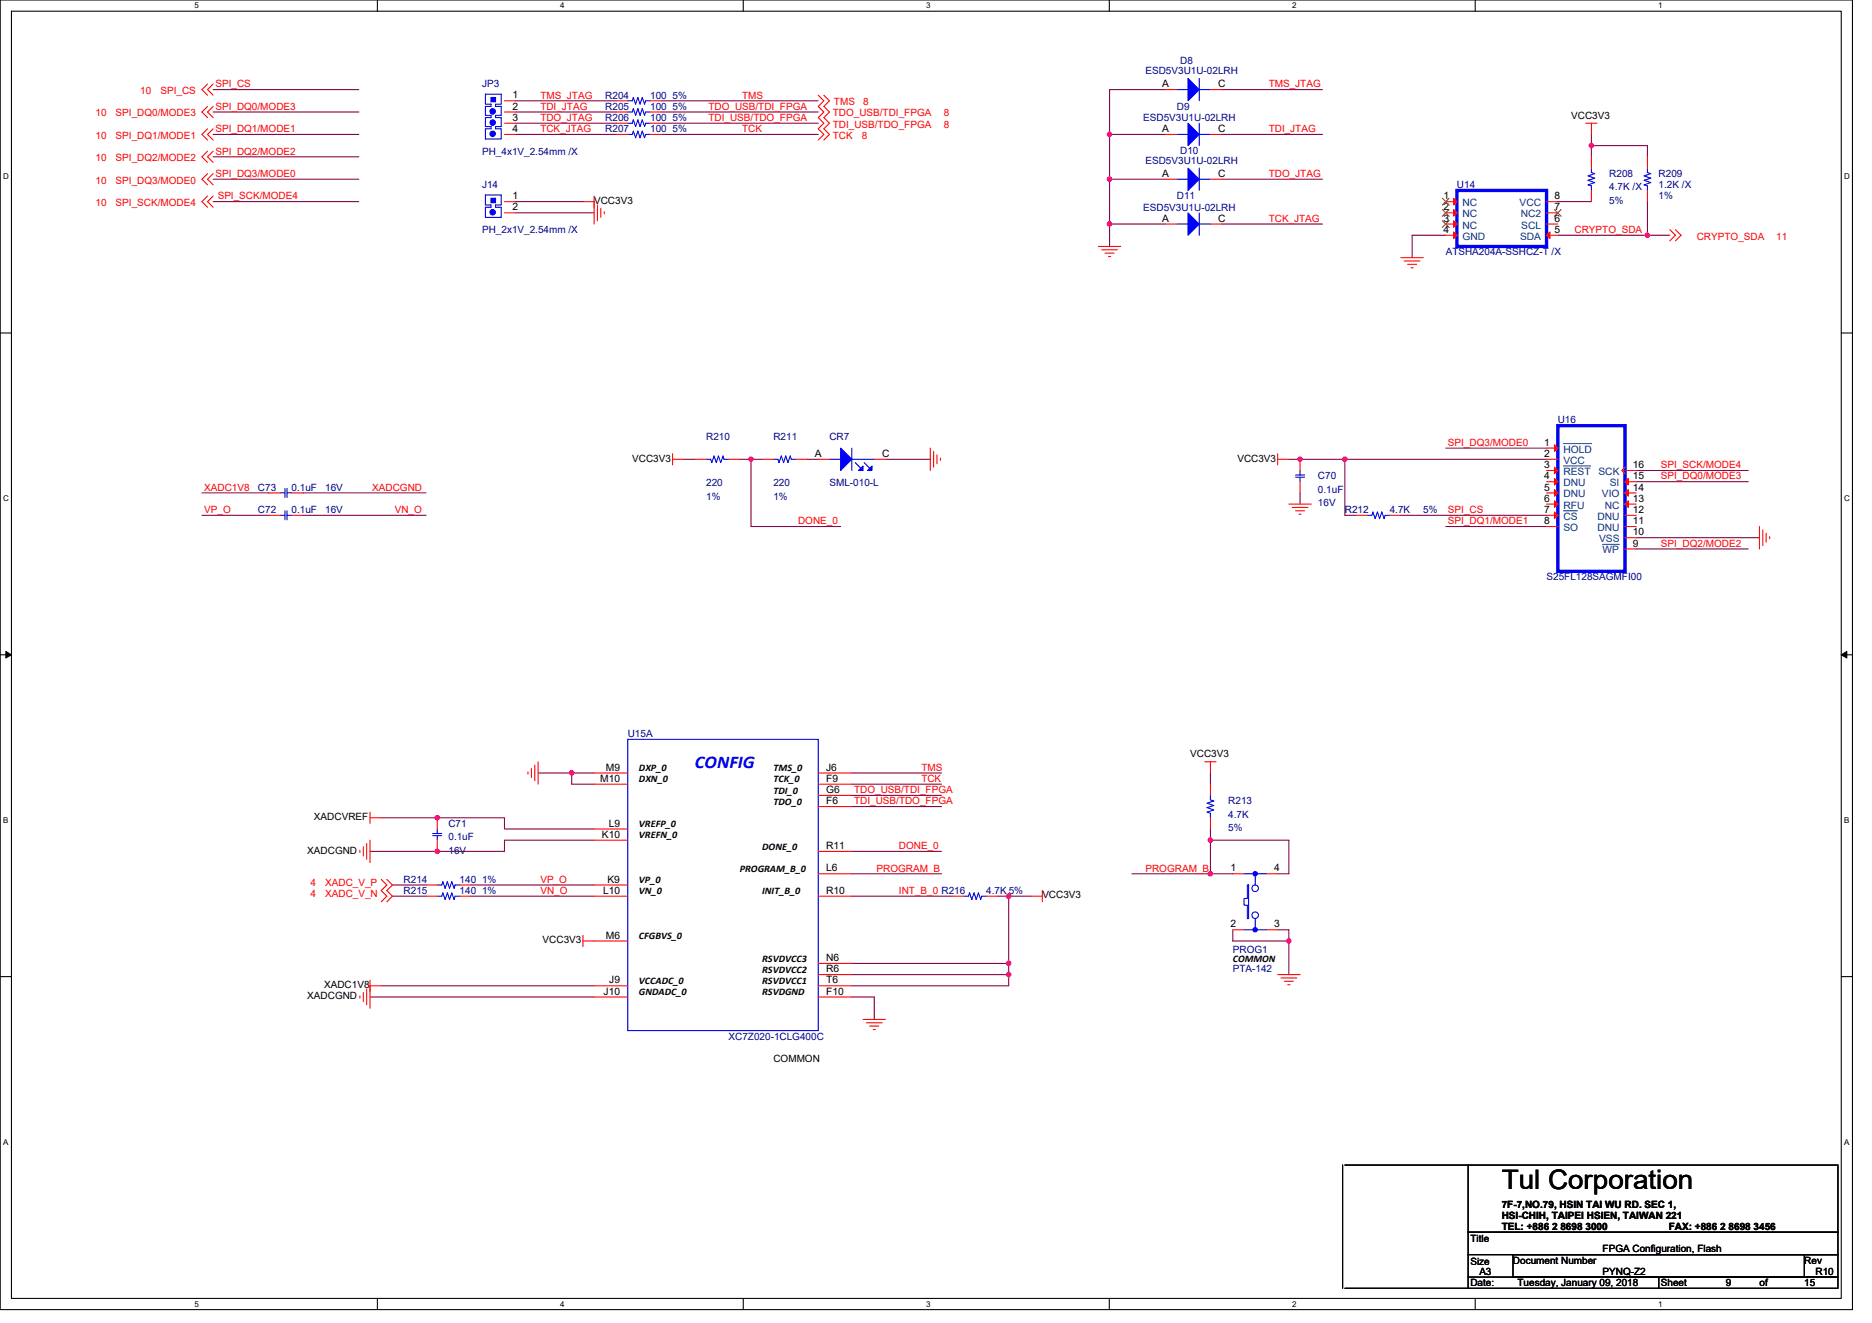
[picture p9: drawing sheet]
<svg xmlns="http://www.w3.org/2000/svg" width="297mm" height="210mm" viewBox="0 0 297 210" stroke-linecap="round" stroke-linejoin="round" font-family="sans-serif">
<path d="M0 0h293.9v207.9h-293.9zM1.8 1.8h290.4v204.3h-290.4z" fill="none" stroke="#000" stroke-width=".17"/>
<g fill="#fff">
<path d="M30.8 .2h.7v1.4h-.7z"/>
<path d="M30.8 206.3h.7v1.4h-.7z"/>
</g>
<path d="M59.9 0v1.8M59.9 206.1v1.8" fill="none" stroke="#000" stroke-width=".17"/>
<g fill="#fff">
<path d="M88.9 .2h.7v1.4h-.7z"/>
<path d="M88.9 206.3h.7v1.4h-.7z"/>
</g>
<path d="M117.9 0v1.8M117.9 206.1v1.8" fill="none" stroke="#000" stroke-width=".17"/>
<g fill="#fff">
<path d="M147 .2h.7v1.4h-.7z"/>
<path d="M147 206.3h.7v1.4h-.7z"/>
</g>
<path d="M176 0v1.8M176 206.1v1.8" fill="none" stroke="#000" stroke-width=".17"/>
<g fill="#fff">
<path d="M205 .2h.7v1.4h-.7z"/>
<path d="M205 206.3h.7v1.4h-.7z"/>
</g>
<path d="M234.1 0v1.8M234.1 206.1v1.8" fill="none" stroke="#000" stroke-width=".17"/>
<g fill="#fff">
<path d="M263.1 .2h.7v1.4h-.7z"/>
<path d="M263.1 206.3h.7v1.4h-.7z"/>
<path d="M.5 27.3h.9v1.4h-.9z"/>
<path d="M292.6 27.3h.9v1.4h-.9z"/>
<path d="M.5 78.4h.9v1.4h-.9z"/>
<path d="M292.6 78.4h.9v1.4h-.9z"/>
</g>
<path d="M0 52.9h1.8M292.2 52.9h1.7" fill="none" stroke="#000" stroke-width=".17"/>
<g fill="#fff">
<path d="M.5 129.5h.8v1.4h-.8z"/>
<path d="M292.6 129.5h.9v1.4h-.9z"/>
</g>
<path d="M0 103.9h1.8M292.2 103.9h1.7" fill="none" stroke="#000" stroke-width=".17"/>
<path d="M.9 103.4l.9 .5-.9 .5zM292.2 103.9l.8-.5v1z" fill="#000" stroke="#000" stroke-width=".16"/>
<g fill="#fff">
<path d="M.5 180.5h.8v1.4h-.8z"/>
<path d="M292.6 180.5h.9v1.4h-.9z"/>
</g>
<path d="M0 155h1.8M292.2 155h1.7M213 184.9v19.6M213.4 184.9h19.6M233 184.9h58.6v10.7h-58.6zM233 195.6h58.6v3.5h-58.6zM233 199.1v3.6M240.1 199.1h51.5v3.6h-51.5zM286.3 199.1v3.6M213.4 204.5h19.6M233 202.7h30.2v1.8h-30.2zM263.2 202.7h28.4v1.8h-28.4z" fill="none" stroke="#000" stroke-width=".17"/>
<g fill="none" stroke="#800040" stroke-width=".17">
<path d="M33.8 14.2h23.1M33.8 17.8h23.1M81.8 17.8h16M81.8 16h16M81.8 19.6h16M104.9 17.8h24.9M104.9 16h24.9M104.9 19.6h24.9M185 14.2h-8.9v7.1h8.9M193.8 14.2h16M33.8 21.3h23.1M33.8 24.9h23.1"/>
<path d="M33.8 28.4h23.1M33.8 32h23.1M81.8 21.3h16M81.8 32h10.7M81.8 33.8h12.5M104.9 21.3h24.9M176.1 21.3v7.1M176.1 35.6v3.5M176.1 28.4v7.2M176.1 35.6h8.9M176.1 28.4h8.9M193.8 21.3h16"/>
<path d="M193.8 35.6h16M193.8 28.4h16M229.4 37.3h-5.3v3.6M247.2 32h5.3M247.2 37.3h14.2M252.5 21.3v3.6M252.5 23.1h8.9v1.8M261.4 37.3h3.6M261.4 32v5.3M32 78.2h10.7M48 78.2h19.6M108.5 72.9h1.8"/>
<path d="M117.4 72.9h1.8M119.2 72.9h1.7M119.2 72.9v10.7h14.2M128.1 72.9h1.7M140.5 72.9h7.1M206.3 78.2v1.8M213.4 72.9h32M213.4 72.9h-8.9M213.4 72.9v8.9h1.8M229.4 71.1h16M259.6 76.5h17.8M259.6 74.7h17.8"/>
<path d="M32 81.8h10.7M48 81.8h19.6M222.3 81.8h23.1M229.4 83.6h16M259.6 85.3h19.6M259.6 87.1h17.8M60.5 129.8h19.5v1.8h14.3M85.4 122.7h5.3M90.7 122.7h3.6M90.7 122.7v1.8h3.6M94.3 133.3h-14.3v1.8h-21.3M135.2 126.2h14.2"/>
<path d="M135.2 135.1h14.2M135.2 138.7h14.2M135.2 122.7h14.2M135.2 124.5h14.2M135.2 128h14.2M179.6 138.7h12.5M192.1 122.7v1.8M192.1 133.3v5.4h3.5M192.1 133.3h12.4v5.4h-1.8M192.1 131.6v1.7M58.7 158.2h35.6M60.5 156.5h33.8"/>
<path d="M62.3 140.5h5.3M62.3 142.2h5.3M74.7 142.2h19.6M74.7 140.5h19.6M135.2 142.2h16M135.2 158.2h3.5v3.6M135.2 152.9h24.9M135.2 154.7h24.9M158.3 142.2h1.8M160.1 142.2h3.5M160.1 142.2v10.7M160.1 152.9v1.8"/>
<path d="M160.1 154.7v1.8h-24.9M195.6 147.6v1.8h8.9M202.7 147.6h1.8v1.8M204.5 149.4v5.3"/>
</g>
<g fill="#f0f" stroke="#f0f" stroke-width=".17">
<circle cx="90.7" cy="122.7" r=".35"/>
<circle cx="69.4" cy="129.8" r=".35"/>
<circle cx="69.4" cy="135.1" r=".35"/>
<circle cx="176" cy="35.5" r=".35"/>
<circle cx="176" cy="28.4" r=".35"/>
<circle cx="176" cy="21.3" r=".35"/>
<circle cx="119.2" cy="72.9" r=".35"/>
<circle cx="160" cy="152.9" r=".35"/>
<circle cx="160" cy="142.2" r=".35"/>
<circle cx="160" cy="154.7" r=".35"/>
<circle cx="192.1" cy="138.7" r=".35"/>
<circle cx="192.1" cy="133.3" r=".35"/>
<circle cx="204.5" cy="149.3" r=".35"/>
<circle cx="206.3" cy="72.9" r=".35"/>
<circle cx="261.4" cy="37.3" r=".35"/>
<circle cx="252.5" cy="23.1" r=".35"/>
<circle cx="213.4" cy="72.9" r=".35"/>
</g>
<g fill="none" stroke="#f00" stroke-width=".17">
<path d="M32.9 13.3l-.9 .9 .9 .9M32.9 16.9l-.9 .9 .9 .9M33.8 13.3l-.9 .9 .9 .9M33.8 16.9l-.9 .9 .9 .9M80 16h1.8M80 19.6h1.8M80 17.8h1.8M97.8 19.6h1.8M97.8 16h1.8M97.8 17.8h1.8M103.2 19.6h1.7M103.2 16h1.7"/>
<path d="M103.2 17.8h1.7M129.8 15.1l.9 .9-.9 .9 .9 .9-.9 .9 .9 .9-.9 .8 .9 .9-.9 .9M130.7 15.1l.9 .9-.9 .9 .9 .9-.9 .9 .9 .9-.9 .8 .9 .9-.9 .9M185 14.2h1.7M192.1 14.2h1.7M251.6 19.6h1.8M252.5 19.6v1.7M32.9 31.1l-.9 .9 .9 .9M32.9 20.4l-.9 .9 .9 .9M32.9 24l-.9 .9 .9 .9M32.9 27.6l-.9 .8 .9 .9M33.8 31.1l-.9 .9 .9 .9"/>
<path d="M33.8 20.4l-.9 .9 .9 .9M33.8 24l-.9 .9 .9 .9M33.8 27.6l-.9 .8 .9 .9M80 21.3h1.8M80 32h1.8M80 33.8h1.8M92.5 32h1.8v3.6M94.3 31.1v1.8M94.8 32.5v2.5M95.3 33.1v1.4M95.9 33.6v.4M97.8 21.3h1.8"/>
<path d="M103.2 21.3h1.7M174.3 39.1h3.5M174.8 39.6h2.5M185 28.4h1.7M185 35.6h1.7M185 21.3h1.7M192.1 28.4h1.7M192.1 35.6h1.7M192.1 21.3h1.7M229.4 35.6h1.8M229.4 37.3h1.8M229.4 33.8h1.8"/>
<path d="M229.4 32h1.8M245.4 37.3h1.8M245.4 33.8h1.8M245.4 32h1.8M245.4 35.6h1.8M252.5 24.9v1.8M252.5 30.2v1.8M261.4 24.9v1.8M261.4 30.2v1.8M265 36.4l.8 .9-.8 .9M265.8 36.4l.9 .9-.9 .9M175.3 40.2h1.5"/>
<path d="M175.9 40.7h.3M222.3 40.9h3.5M222.8 41.4h2.5M223.3 42h1.5M223.9 42.5h.3M42.7 78.2h1.8M46.3 78.2h1.7M106.7 72.9h1.8M106.7 72v1.8M110.3 72.9h1.8M115.6 72.9h1.8M120.9 72.9h1.8"/>
<path d="M126.3 72.9h1.8M129.8 72.9h1.8M138.7 72.9h1.8M147.6 71.1v3.6M148.1 71.6v2.5M148.7 72.2v1.4M149.2 72.7v.4M202.7 72.9h1.8M202.7 72v1.8M206.3 72.9v1.8M206.3 76.5v1.7M245.4 71.1h1.8"/>
<path d="M245.4 72.9h1.8M245.4 78.2h1.8M245.4 74.7h1.8M245.4 76.5h1.8M257.8 78.2h1.8M257.8 76.5h1.8M257.8 74.1l-.5 .6 .5 .5M257.8 74.7h1.8M42.7 81.8h1.8M46.3 81.8h1.7M204.5 80h3.6M205 80.5h2.5"/>
<path d="M205.6 81.1h1.4M206.1 81.6h.4M215.2 81.8h1.8M220.5 81.8h1.8M245.4 80h1.8M245.4 81.8h1.8M245.4 83.6h1.8M257.8 87.1h1.8M257.8 85.3h1.8M257.8 83.6h1.8M257.8 81.8h1.8M257.8 80h1.8"/>
<path d="M279.2 83.6v3.5M279.7 84.1v2.5M280.2 84.6v1.5M280.8 85.2v.3M57.1 135v.3M57.7 134.4v1.4M58.2 133.9v2.5M58.7 129.8h1.8M58.7 128.9v1.8M58.7 133.3v3.6M60.5 139.6l.9 .9-.9 .9 .9 .8-.9 .9M61.4 139.6l.9 .9-.9 .9 .9 .8-.9 .9"/>
<path d="M69.4 133.3v1.8M69.4 129.8v1.8M83.8 122.5v.4M84.3 122v1.4M84.9 121.4v2.5M85.4 120.9v3.6M94.3 122.7h5.3M94.3 124.5h5.3M94.3 131.6h5.3M94.3 133.3h5.3M129.8 122.7h5.4M129.8 124.5h5.4"/>
<path d="M129.8 126.2h5.4M129.8 128h5.4M129.8 135.1h5.4M129.8 138.7h5.4M191.2 120.9h1.8M192.1 124.5v1.7M192.1 129.8v1.8M192.1 120.9v1.8M195.6 138.7h1.8M201 138.7h1.7M57.1 158.1v.3M57.7 157.5v1.5"/>
<path d="M58.2 157v2.5M58.7 155.6v1.8M60.5 156.5h-1.8v3.5M67.6 142.2h1.8M67.6 140.5h1.8M72.9 142.2h1.8M72.9 140.5h1.8M92.5 149.4h7.1M92.5 148.5v1.7M94.3 140.5h5.3M94.3 142.2h5.3M94.3 156.5h5.3"/>
<path d="M94.3 158.2h5.3M129.8 142.2h5.4M129.8 156.5h5.4M129.8 154.7h5.4M129.8 152.9h5.4M129.8 158.2h5.4M151.2 142.2h1.7M156.5 142.2h1.8M163.6 142.2h1.8M165.4 141.4v1.7M195.6 147.6h1.8M201 147.6h1.7"/>
<path d="M202.7 154.7h3.6M203.3 155.2h2.5M203.8 155.7h1.4M204.3 156.3h.4M136.9 161.8h3.6M137.5 162.3h2.5M138 162.9h1.4M138.6 163.4h.3"/>
</g>
<g fill="none" stroke="#00f" stroke-width=".17">
<path d="M77 14.9h2.5v1.6h-.9v.4h.9v1.4h-.9v.4h.9v1.4h-.9v.3h.9v1.7h-2.5v-1.7h.9v-.3h-.9v-1.4h.9v-.4h-.9v-1.4h.9v-.4h-.9zM99.6 19.6h.7l.2-.6 .4 1.1 .3-1.1 .4 1.1 .3-1.1 .4 1.1 .1-.5h.8M99.6 16h.7l.2-.5 .4 1 .3-1 .4 1 .3-1 .4 1 .1-.5h.8M99.6 17.8h.7l.2-.5 .4 1 .3-1 .4 1 .3-1 .4 1 .1-.5h.8M186.7 14.2h1.8M190.3 14.2h1.8M190.3 12.4v3.6M190.3 19.6v3.5M77 30.9h2.5v1.6h-.9v.4h.9v1.6h-2.5v-1.6h.9v-.4h-.9zM99.6 21.3h.7l.2-.5 .4 1.1 .3-1.1 .4 1.1 .3-1.1 .4 1.1 .1-.6h.8M186.7 28.4h1.8M186.7 35.6h1.8"/>
<path d="M186.7 21.3h1.8M190.3 28.4h1.8M190.3 26.7v3.5M190.3 35.6h1.8M190.3 33.8v3.5M190.3 21.3h1.8M252.5 26.7v.7l.5 .2-1 .3 1 .4-1 .3 1 .4-1 .3 .5 .2v.7M261.4 26.7v.7l.5 .2-1 .3 1 .4-1 .3 1 .4-1 .3 .5 .2v.7M44.5 78.2h.7M45.2 77.5v1.5M45.5 78.2h.8M45.5 77.5v1.5"/>
<path d="M112.1 72.9h.7l.1 .5 .4-1 .4 1 .3-1 .4 1 .3-1 .2 .5h.7M122.7 72.9h.7l.2 .5 .4-1 .3 1 .4-1 .3 1 .4-1 .2 .5h.7M131.6 72.9h1.8M135.2 71.1v3.6M135.2 72.9h3.5M135.7 73.4l.9 .9M137.1 73.4l.9 .9M205.6 75.4h1.4M205.6 75.7h1.4M206.3 74.7v.7M206.3 75.7v.8M44.5 81.8h.7"/>
<path d="M45.2 81.1v1.4M45.5 81.8h.8M45.5 81.1v1.4M217 81.8h.7l.1-.5 .4 1 .4-1 .3 1 .4-1 .3 1 .2-.5h.7M99.6 117.3h30.2v46.3h-30.2zM68.7 132.6h1.4M68.7 132.3h1.4M69.4 132.6v.7M69.4 131.6v.7M192.1 126.2v.8l.5 .1-1.1 .4 1.1 .3-1.1 .4 1.1 .3-1.1 .4 .6 .2v.7M197.4 138.7h3.6M199.2 138.7v1.8"/>
<path d="M69.4 142.2h.7l.2-.5 .3 1.1 .4-1.1 .3 1.1 .4-1.1 .3 1.1 .2-.6h.7M69.4 140.5h.7l.2-.6 .3 1.1 .4-1.1 .3 1.1 .4-1.1 .3 1.1 .2-.5h.7M152.9 142.2h.8l.1-.5 .4 1.1 .4-1.1 .3 1.1 .4-1.1 .3 1.1 .2-.6h.7M197.4 147.6h3.6M197.9 140.5h.2v5.3h-.2v-2.1h-.5v-1.1h.5zM199.2 145.8v1.8"/>
<circle cx="199.2" cy="145.3" r=".52"/>
<circle cx="199.2" cy="141" r=".52"/>
</g>
<g fill="#00f" stroke="#00f" stroke-width=".17">
<path d="M188.5 26.7l1.8 1.7-1.8 1.8z" fill-rule="evenodd"/>
<path d="M188.5 33.8l1.8 1.8-1.8 1.7z" fill-rule="evenodd"/>
<path d="M77.9 15.5v.7h.7v-.7z" fill-rule="evenodd"/>
<path d="M77.9 31.5v.7h.7v-.7z" fill-rule="evenodd"/>
<path d="M133.4 71.1l1.8 1.8-1.8 1.8z" fill-rule="evenodd"/>
<path d="M136.9 74v.7h-.7z" fill-rule="evenodd"/>
<path d="M138.4 74v.7h-.7z" fill-rule="evenodd"/>
<path d="M188.5 12.4l1.8 1.8-1.8 1.8z" fill-rule="evenodd"/>
<path d="M188.5 19.6l1.8 1.7-1.8 1.8z" fill-rule="evenodd"/>
<circle cx="78.2" cy="21.2" r=".43"/>
<circle cx="78.2" cy="19.5" r=".43"/>
<circle cx="78.2" cy="17.7" r=".43"/>
<circle cx="199.2" cy="147.6" r=".35"/>
<circle cx="199.2" cy="138.7" r=".35"/>
<circle cx="78.2" cy="33.7" r=".43"/>
</g>
<path d="M231.2 30.2h14.2v8.9h-14.2zM247.2 67.6h10.6v23.1h-10.6z" fill="none" stroke="#00f" stroke-width=".53"/>
<g fill="#f00" stroke="#f00" stroke-width=".17">
<path d="M230.6 35l.6 .6-.6 .5z"/>
<path d="M230.6 36.8l.6 .5-.6 .6z"/>
<path d="M245.4 37.3l.5-.5v1.1z"/>
<path d="M230.6 33.3l.6 .5-.6 .5z"/>
<path d="M230.6 31.5l.6 .5-.6 .5z"/>
<path d="M246.7 70.6l.5 .5-.5 .5z"/>
<path d="M246.7 77.7l.5 .5-.5 .6z"/>
<path d="M246.7 79.5l.5 .5-.5 .5z"/>
<path d="M258.4 79.5v1l-.6-.5z"/>
<path d="M257.8 78.2l.6-.5v1.1z"/>
<path d="M258.4 75.9v1.1l-.6-.5z"/>
<path d="M246.7 74.1l.5 .6-.5 .5z"/>
<path d="M246.7 75.9l.5 .6-.5 .5z"/>
<path d="M246.7 81.3l.5 .5-.5 .5z"/>
</g>
<path d="M228.9 35l1.1 1.1M228.9 33.3l1.1 1M228.9 31.5l1.1 1.1M229.9 35l-1 1.1M229.9 33.3l-1 1M229.9 31.5l-1 1.1M246.7 33.3l1 1M247.7 33.3l-1.1 1" fill="none" stroke="#804000" stroke-width=".16"/>
<path d="M248.1 70.4h4.4M248.1 74h4.3M248.1 81.1h2.2M254.3 86.4h2.7" fill="none" stroke="#004080" stroke-width=".16"/>
<text font-size="4.3" x="238.3" y="188.7">Tul Corporation</text>
<text font-size="2.8" fill="#00f" x="110.3" y="121.8">CONFIG</text>
<g font-size="1.6" fill="#000080">
<text x="181.8" y="11.7">ESD5V3U1U-02LRH</text>
<text x="187.3" y="10.1">D8</text>
<text x="76.5" y="13.9">JP3</text>
<text x="96.1" y="15.6">R204</text>
<text x="96.1" y="17.4">R205</text>
<text x="103.2" y="15.6">100 5%</text>
<text x="103.2" y="17.4">100 5%</text>
<text x="186.7" y="17.4">D9</text>
<text x="96.1" y="19.2">R206</text>
<text x="96.1" y="21">R207</text>
<text x="103.2" y="19.2">100 5%</text>
<text x="103.2" y="21">100 5%</text>
<text x="181.4" y="19.2">ESD5V3U1U-02LRH</text>
<text x="76.5" y="24.5">PH_4x1V_2.54mm /X</text>
<text x="76.5" y="29.9">J14</text>
<text x="181.8" y="26">ESD5V3U1U-02LRH</text>
<text x="187.3" y="24.4">D10</text>
<text x="231.2" y="29.9">U14</text>
<text x="255.4" y="28.1">R208</text>
<text x="263.2" y="28.1">R209</text>
<text x="263.2" y="29.9">1.2K /X</text>
<text x="181.4" y="33.4">ESD5V3U1U-02LRH</text>
<text x="186.7" y="31.6">D11</text>
<text x="255.4" y="30.2">4.7K /X</text>
<text x="255.4" y="32.4">5%</text>
<text x="263.2" y="31.6">1%</text>
<text x="76.5" y="37">PH_2x1V_2.54mm /X</text>
<text x="229.4" y="40.5">ATSHA204A-SSHCZ-T /X</text>
<text x="112.1" y="69.9">R210</text>
<text x="122.7" y="69.9">R211</text>
<text x="131.6" y="69.9">CR7</text>
<text x="247.2" y="67.2">U16</text>
<text x="40.9" y="77.9">C73</text>
<text x="46.3" y="77.9">0.1uF</text>
<text x="51.6" y="77.9">16V</text>
<text x="112.1" y="77.2">220</text>
<text x="122.7" y="77.2">220</text>
<text x="131.6" y="77.2">SML-010-L</text>
<text x="209.1" y="76.1">C70</text>
<text x="40.9" y="81.4">C72</text>
<text x="46.3" y="81.4">0.1uF</text>
<text x="51.6" y="81.4">16V</text>
<text x="112.1" y="79.3">1%</text>
<text x="122.7" y="79.3">1%</text>
<text x="209.1" y="78.2">0.1uF</text>
<text x="209.1" y="80.4">16V</text>
<text x="213.4" y="81.4">R212</text>
<text x="220.5" y="81.4">4.7K</text>
<text x="225.8" y="81.4">5%</text>
<text x="245.4" y="92.1">S25FL128SAGMFI00</text>
<text x="99.6" y="117">U15A</text>
<text x="71.2" y="131.2">C71</text>
<text x="194.9" y="127.7">R213</text>
<text x="194.9" y="129.8">4.7K</text>
<text x="194.9" y="131.9">5%</text>
<text x="71.2" y="133.4">0.1uF</text>
<text x="71.2" y="135.5">16V</text>
<text x="64" y="141.9">R215</text>
<text x="64" y="140.1">R214</text>
<text x="72.9" y="141.9">140 1%</text>
<text x="72.9" y="140.1">140 1%</text>
<text x="156.5" y="141.9">4.7K 5%</text>
<text x="195.6" y="151.3">PROG1</text>
<text x="195.6" y="154.3">PTA-142</text>
<text x="115.6" y="165">XC7Z020-1CLG400C</text>
</g>
<g font-size="1.6" fill="#f00">
<text x="22.3" y="14.9">10</text>
<text x="25.5" y="14.9">SPI_CS</text>
<text x="34.2" y="13.9">SPI_CS</text>
<text x="34.2" y="17.4">SPI_DQ0/MODE3</text>
<text x="85.7" y="17.4">TDI_JTAG</text>
<text x="85.7" y="15.6">TMS_JTAG</text>
<text x="112.4" y="17.4">TDO_USB/TDI_FPGA</text>
<text x="117.7" y="15.6">TMS</text>
<text x="132.3" y="16.7">TMS</text>
<text x="136.9" y="16.7">8</text>
<text x="201.3" y="13.9">TMS_JTAG</text>
<text x="15.2" y="18.5">10</text>
<text x="15.2" y="22">10</text>
<text x="18.3" y="18.5">SPI_DQ0/MODE3</text>
<text x="18.3" y="22">SPI_DQ1/MODE1</text>
<text x="34.2" y="21">SPI_DQ1/MODE1</text>
<text x="85.7" y="21">TCK_JTAG</text>
<text x="85.7" y="19.2">TDO_JTAG</text>
<text x="112.4" y="19.2">TDI_USB/TDO_FPGA</text>
<text x="117.7" y="21">TCK</text>
<text x="132.1" y="18.5">TDO_USB/TDI_FPGA</text>
<text x="132.1" y="20.3">TDI_USB/TDO_FPGA</text>
<text x="132.1" y="22">TCK</text>
<text x="136.8" y="22">8</text>
<text x="149.8" y="18.5">8</text>
<text x="149.8" y="20.3">8</text>
<text x="201.3" y="21">TDI_JTAG</text>
<text x="15.2" y="25.6">10</text>
<text x="15.2" y="29.1">10</text>
<text x="18.3" y="25.6">SPI_DQ2/MODE2</text>
<text x="18.3" y="29.1">SPI_DQ3/MODE0</text>
<text x="34.2" y="24.5">SPI_DQ2/MODE2</text>
<text x="34.2" y="28.1">SPI_DQ3/MODE0</text>
<text x="201.3" y="28.1">TDO_JTAG</text>
<text x="15.2" y="32.7">10</text>
<text x="18.3" y="32.7">SPI_SCK/MODE4</text>
<text x="34.5" y="31.6">SPI_SCK/MODE4</text>
<text x="201.3" y="35.2">TCK_JTAG</text>
<text x="249.8" y="37">CRYPTO_SDA</text>
<text x="269.2" y="38">CRYPTO_SDA</text>
<text x="281.9" y="38">11</text>
<text x="229.8" y="70.8">SPI_DQ3/MODE0</text>
<text x="32.4" y="77.9">XADC1V8</text>
<text x="59.1" y="77.9">XADCGND</text>
<text x="263.5" y="76.1">SPI_DQ0/MODE3</text>
<text x="263.5" y="74.3">SPI_SCK/MODE4</text>
<text x="32.4" y="81.4">VP_O</text>
<text x="62.6" y="81.4">VN_O</text>
<text x="126.6" y="83.2">DONE_0</text>
<text x="229.8" y="81.4">SPI_CS</text>
<text x="229.8" y="83.2">SPI_DQ1/MODE1</text>
<text x="263.5" y="86.8">SPI_DQ2/MODE2</text>
<text x="135.5" y="125.9">TDO_USB/TDI_FPGA</text>
<text x="146.2" y="122.3">TMS</text>
<text x="146.2" y="124.1">TCK</text>
<text x="135.5" y="127.7">TDI_USB/TDO_FPGA</text>
<text x="142.6" y="134.8">DONE_0</text>
<text x="49.3" y="140.6">4</text>
<text x="49.3" y="142.4">4</text>
<text x="51.6" y="140.6">XADC_V_P</text>
<text x="51.6" y="142.4">XADC_V_N</text>
<text x="85.7" y="141.9">VN_O</text>
<text x="85.7" y="140.1">VP_O</text>
<text x="139.1" y="138.3">PROGRAM_B</text>
<text x="142.6" y="141.9">INT_B_0 R216</text>
<text x="181.8" y="138.3">PROGRAM_B</text>
</g>
<g font-size="1.6">
<text x="81.3" y="15.6">1</text>
<text x="81.3" y="17.4">2</text>
<text x="184.4" y="13.8">A</text>
<text x="193.3" y="13.8">C</text>
<text x="81.3" y="19.2">3</text>
<text x="81.3" y="21">4</text>
<text x="184.4" y="21">A</text>
<text x="193.3" y="21">C</text>
<text x="249.3" y="18.8">VCC3V3</text>
<text x="184.4" y="28.1">A</text>
<text x="193.3" y="28.1">C</text>
<text x="81.3" y="31.6">1</text>
<text x="81.3" y="33.4">2</text>
<text x="94.3" y="32.4">VCC3V3</text>
<text x="184.4" y="35.2">A</text>
<text x="193.3" y="35.2">C</text>
<text x="229" y="35.2">3</text>
<text x="229" y="33.4">2</text>
<text x="229" y="31.6">1</text>
<text x="246.7" y="33.4">7</text>
<text x="246.7" y="35.2">6</text>
<text x="246.7" y="31.6">8</text>
<text x="229" y="37">4</text>
<text x="246.7" y="37">5</text>
<text x="245" y="70.7">1</text>
<text x="100.3" y="73.3">VCC3V3</text>
<text x="129.3" y="72.5">A</text>
<text x="140" y="72.5">C</text>
<text x="196.3" y="73.3">VCC3V3</text>
<text x="245" y="74.3">3</text>
<text x="245" y="72.5">2</text>
<text x="245" y="77.9">5</text>
<text x="245" y="76.1">4</text>
<text x="259.1" y="77.9">14</text>
<text x="259.1" y="76.1">15</text>
<text x="259.1" y="74.3">16</text>
<text x="245" y="81.4">7</text>
<text x="245" y="79.6">6</text>
<text x="245" y="83.2">8</text>
<text x="259.1" y="79.6">13</text>
<text x="259.1" y="83.2">11</text>
<text x="259.1" y="81.4">12</text>
<text x="259.1" y="86.7">9</text>
<text x="259.1" y="85">10</text>
<text x="95.2" y="124.1">M10</text>
<text x="96.1" y="122.3">M9</text>
<text x="101.4" y="122.4">DXP_0</text>
<text x="101.4" y="124.2">DXN_0</text>
<text x="122.7" y="122.4">TMS_0</text>
<text x="122.7" y="124.2">TCK_0</text>
<text x="122.7" y="126">TDI_0</text>
<text x="131.1" y="122.3">J6</text>
<text x="131.1" y="124.1">F9</text>
<text x="131.1" y="125.9">G6</text>
<text x="188.9" y="120.2">VCC3V3</text>
<text x="49.8" y="130.2">XADCVREF</text>
<text x="96.6" y="131.2">L9</text>
<text x="101.4" y="131.3">VREFP_0</text>
<text x="122.7" y="127.7">TDO_0</text>
<text x="131.1" y="127.6">F6</text>
<text x="48.8" y="135.5">XADCGND</text>
<text x="95.5" y="133">K10</text>
<text x="101.4" y="133.1">VREFN_0</text>
<text x="120.9" y="134.9">DONE_0</text>
<text x="131.1" y="134.7">R11</text>
<text x="95.7" y="141.9">L10</text>
<text x="96.4" y="140.1">K9</text>
<text x="101.4" y="140.2">VP_0</text>
<text x="101.4" y="142">VN_0</text>
<text x="117.4" y="138.4">PROGRAM_B_0</text>
<text x="120.9" y="142">INIT_B_0</text>
<text x="131.1" y="138.3">L6</text>
<text x="131.1" y="141.9">R10</text>
<text x="165.4" y="142.6">VCC3V3</text>
<text x="195.3" y="138.3">1</text>
<text x="202.2" y="138.3">4</text>
<text x="86.1" y="149.7">VCC3V3</text>
<text x="96.1" y="149">M6</text>
<text x="101.4" y="149.1">CFGBVS_0</text>
<text x="195.3" y="147.2">2</text>
<text x="202.2" y="147.2">3</text>
<text x="120.9" y="154.4">RSVDVCC2</text>
<text x="120.9" y="152.6">RSVDVCC3</text>
<text x="131.1" y="154.3">R6</text>
<text x="131.1" y="152.5">N6</text>
<text x="195.6" y="152.6">COMMON</text>
<text x="48.8" y="158.6">XADCGND</text>
<text x="51.4" y="156.8">XADC1V8</text>
<text x="95.8" y="157.9">J10</text>
<text x="96.7" y="156.1">J9</text>
<text x="101.4" y="156.2">VCCADC_0</text>
<text x="101.4" y="158">GNDADC_0</text>
<text x="120.9" y="156.2">RSVDVCC1</text>
<text x="120.9" y="158">RSVDGND</text>
<text x="131.1" y="156.1">T6</text>
<text x="131.1" y="157.9">F10</text>
<text x="122.7" y="168.6">COMMON</text>
<text x="238.3" y="191.7">7F-7,NO.79, HSIN TAI WU RD. SEC 1,</text>
<text x="233.3" y="197.2">Title</text>
<text x="238.3" y="193.5">HSI-CHIH, TAIPEI HSIEN, TAIWAN 221</text>
<text x="238.3" y="195.3">TEL: +886 2 8698 3000</text>
<text x="264.8" y="195.3">FAX: +886 2 8698 3456</text>
<text x="233.3" y="200.7">Size</text>
<text x="234.7" y="202.3">A3</text>
<text x="240.1" y="200.6">Document Number</text>
<text x="254.3" y="202.3">PYNQ-Z2</text>
<text x="254.3" y="198.8">FPGA Configuration, Flash</text>
<text x="286.3" y="200.6">Rev</text>
<text x="288.1" y="202.3">R10</text>
<text x="233.3" y="204.1">Date:</text>
<text x="240.8" y="204.1">Tuesday, January 09, 2018</text>
<text x="263.5" y="204.1">Sheet</text>
<text x="273.9" y="204.1">9</text>
<text x="279.2" y="204.1">of</text>
<text x="286.3" y="204.1">15</text>
</g>
<g font-size="1.6" fill="#004080">
<text x="232.1" y="34.5">NC</text>
<text x="232.1" y="32.7">NC</text>
<text x="241.1" y="32.7">VCC</text>
<text x="241.3" y="34.5">NC2</text>
<text x="232.1" y="36.3">NC</text>
<text x="232.1" y="38.1">GND</text>
<text x="241.2" y="38.1">SDA</text>
<text x="241.4" y="36.3">SCL</text>
<text x="248.1" y="71.8">HOLD</text>
<text x="248.1" y="73.6">VCC</text>
<text x="248.1" y="75.4">REST</text>
<text x="248.1" y="77.2">DNU</text>
<text x="253.6" y="75.4">SCK</text>
<text x="255.4" y="77.2">SI</text>
<text x="248.1" y="79">DNU</text>
<text x="248.1" y="80.7">RFU</text>
<text x="248.1" y="82.5">CS</text>
<text x="253.5" y="82.5">DNU</text>
<text x="254.2" y="79">VIO</text>
<text x="254.6" y="80.7">NC</text>
<text x="248.1" y="84.3">SO</text>
<text x="253.5" y="84.3">DNU</text>
<text x="253.7" y="86.1">VSS</text>
<text x="254.3" y="87.8">WP</text>
</g>
<g font-size="1.3">
<text x="30.8" y="1.3">5</text>
<text x="88.9" y="1.3">4</text>
<text x="147" y="1.3">3</text>
<text x="205" y="1.3">2</text>
<text x="263.1" y="1.3">1</text>
<text x=".5" y="28.4">D</text>
<text x="292.6" y="28.4">D</text>
<text x=".5" y="79.5">C</text>
<text x="292.6" y="79.5">C</text>
<text x=".5" y="130.6">B</text>
<text x="292.6" y="130.6">B</text>
<text x=".5" y="181.7">A</text>
<text x="292.6" y="181.7">A</text>
<text x="30.8" y="207.4">5</text>
<text x="88.9" y="207.4">4</text>
<text x="147" y="207.4">3</text>
<text x="205" y="207.4">2</text>
<text x="263.1" y="207.4">1</text>
</g>
</svg>
